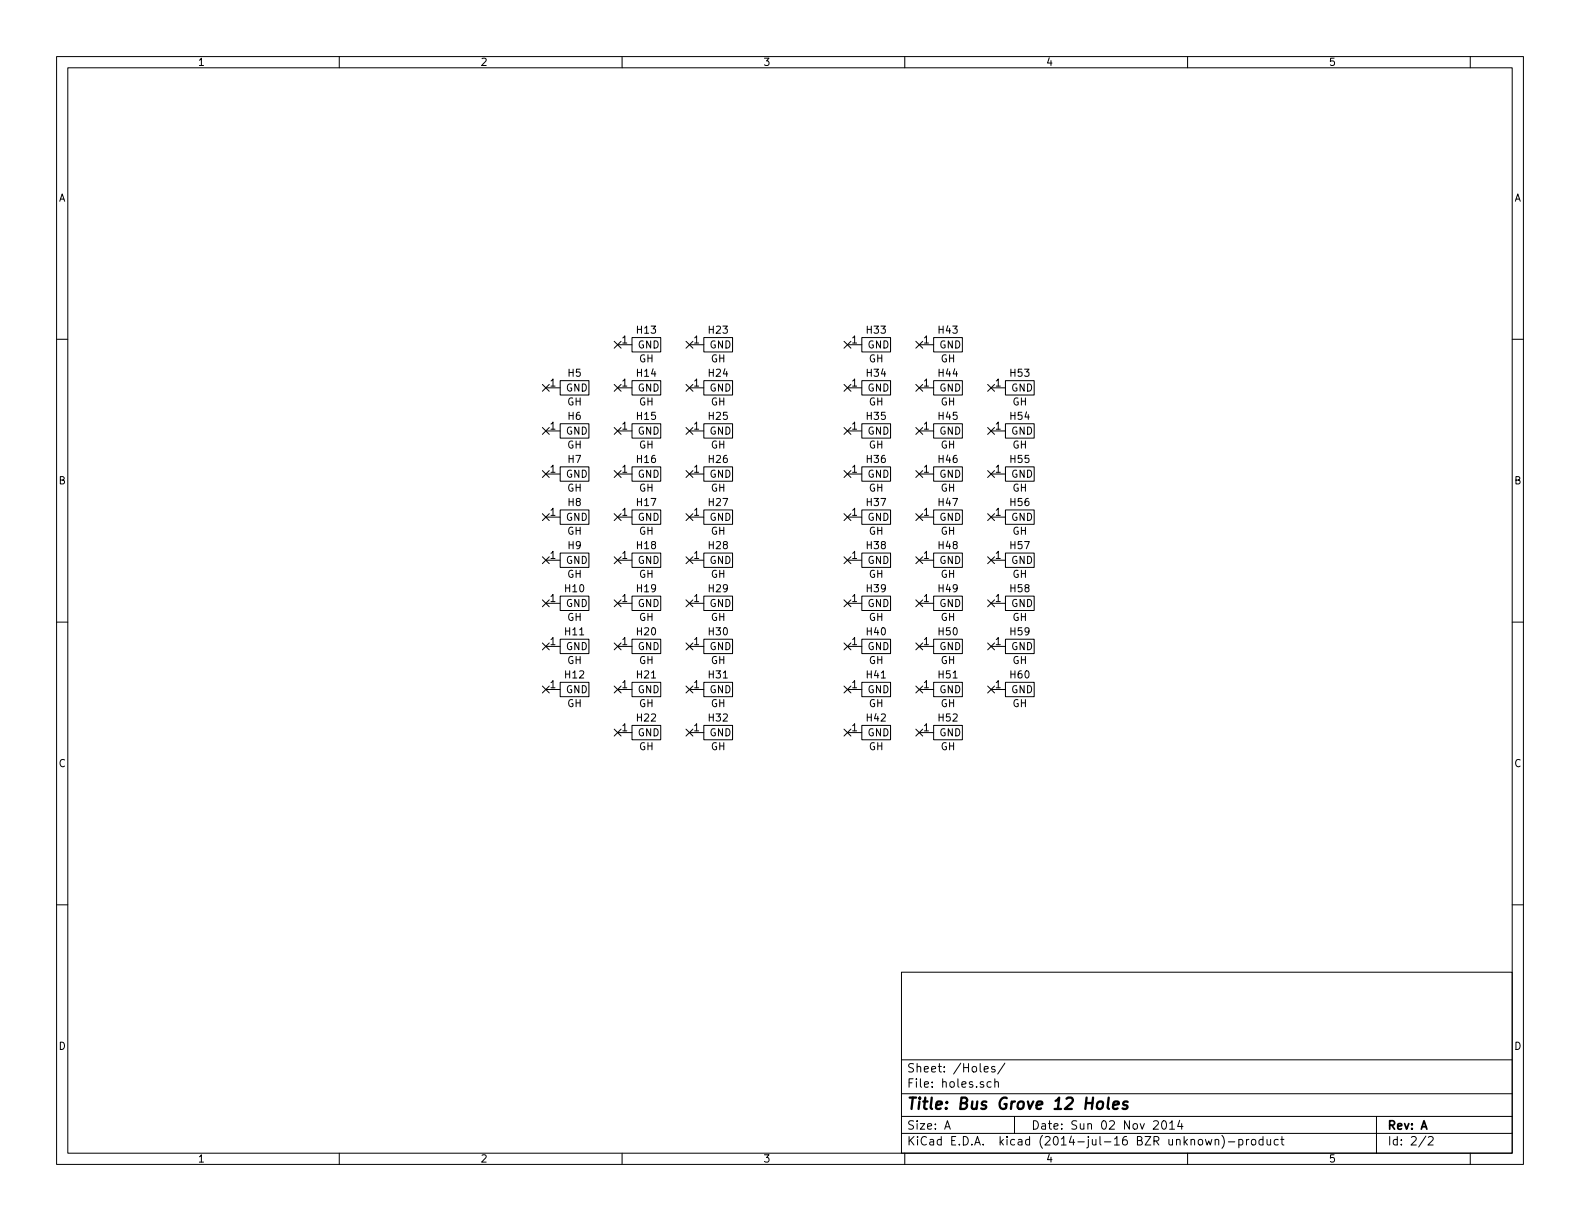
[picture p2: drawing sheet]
<svg xmlns="http://www.w3.org/2000/svg" width="279mm" height="216mm" viewBox="0 0 279 216" stroke-linecap="round" stroke-linejoin="round" font-family="sans-serif">
<g fill="none" stroke="#000" stroke-width=".18">
<path d="M10 10h259.4v195.9h-259.4zM12 12h255.4v191.9h-255.4zM60 10v2M110 10v2M160 10v2M210 10v2M260 10v2M10 60h2M111.8 59.7h5v2.5h-5zM124.5 59.7h5v2.5h-5zM152.4 59.7h5.1v2.5h-5.1zM165.1 59.7h5.1v2.5h-5.1z"/>
<path d="M267.4 60h2M95.9 68l1.2 1.2M95.9 75.6l1.2 1.2M96.5 68.6h2.6M96.5 76.2h2.6M97.1 68l-1.2 1.2M97.1 75.6l-1.2 1.2M99.1 67.3h5v2.6h-5zM99.1 74.9h5v2.6h-5zM108.6 75.6l1.2 1.2M108.6 68l1.2 1.2M108.6 60.4l1.2 1.2"/>
<path d="M109.2 68.6h2.6M109.2 76.2h2.6M109.2 61h2.6M109.8 75.6l-1.2 1.2M109.8 68l-1.2 1.2M109.8 60.4l-1.2 1.2M111.8 67.3h5v2.6h-5zM111.8 74.9h5v2.6h-5zM121.3 60.4l1.2 1.2M121.3 68l1.2 1.2M121.3 75.6l1.2 1.2M121.9 68.6h2.6"/>
<path d="M121.9 76.2h2.6M121.9 61h2.6M122.5 60.4l-1.2 1.2M122.5 68l-1.2 1.2M122.5 75.6l-1.2 1.2M124.5 67.3h5v2.6h-5zM124.5 74.9h5v2.6h-5zM149.3 75.6l1.2 1.2M149.3 68l1.2 1.2M149.3 60.4l1.2 1.2M149.9 68.6h2.5M149.9 76.2h2.5"/>
<path d="M149.9 61h2.5M150.5 60.4l-1.2 1.2M150.5 68l-1.2 1.2M150.5 75.6l-1.2 1.2M152.4 67.3h5.1v2.6h-5.1zM152.4 74.9h5.1v2.6h-5.1zM162 75.6l1.2 1.2M162 68l1.2 1.2M162 60.4l1.2 1.2M162.6 68.6h2.5M162.6 76.2h2.5M162.6 61h2.5"/>
<path d="M163.2 75.6l-1.2 1.2M163.2 68l-1.2 1.2M163.2 60.4l-1.2 1.2M165.1 67.3h5.1v2.6h-5.1zM165.1 74.9h5.1v2.6h-5.1zM174.7 68l1.2 1.2M174.7 75.6l1.2 1.2M175.3 68.6h2.5M175.3 76.2h2.5M175.9 68l-1.2 1.2M175.9 75.6l-1.2 1.2M177.8 67.3h5.1v2.6h-5.1z"/>
<path d="M177.8 74.9h5.1v2.6h-5.1zM95.9 83.2l1.2 1.2M95.9 90.8l1.2 1.2M95.9 98.5l1.2 1.2M96.5 83.8h2.6M96.5 91.4h2.6M96.5 99.1h2.6M97.1 83.2l-1.2 1.2M97.1 90.8l-1.2 1.2M97.1 98.5l-1.2 1.2M99.1 82.6h5v2.5h-5zM99.1 90.2h5v2.5h-5z"/>
<path d="M99.1 97.8h5v2.5h-5zM108.6 98.5l1.2 1.2M108.6 90.8l1.2 1.2M108.6 83.2l1.2 1.2M109.2 83.8h2.6M109.2 91.4h2.6M109.2 99.1h2.6M109.8 98.5l-1.2 1.2M109.8 90.8l-1.2 1.2M109.8 83.2l-1.2 1.2M111.8 82.6h5v2.5h-5zM111.8 90.2h5v2.5h-5z"/>
<path d="M111.8 97.8h5v2.5h-5zM121.3 83.2l1.2 1.2M121.3 90.8l1.2 1.2M121.3 98.5l1.2 1.2M121.9 83.8h2.6M121.9 91.4h2.6M121.9 99.1h2.6M122.5 83.2l-1.2 1.2M122.5 90.8l-1.2 1.2M122.5 98.5l-1.2 1.2M124.5 82.6h5v2.5h-5zM124.5 90.2h5v2.5h-5z"/>
<path d="M124.5 97.8h5v2.5h-5zM149.3 98.5l1.2 1.2M149.3 90.8l1.2 1.2M149.3 83.2l1.2 1.2M149.9 83.8h2.5M149.9 91.4h2.5M149.9 99.1h2.5M150.5 98.5l-1.2 1.2M150.5 90.8l-1.2 1.2M150.5 83.2l-1.2 1.2M152.4 82.6h5.1v2.5h-5.1zM152.4 90.2h5.1v2.5h-5.1z"/>
<path d="M152.4 97.8h5.1v2.5h-5.1zM162 98.5l1.2 1.2M162 90.8l1.2 1.2M162 83.2l1.2 1.2M162.6 83.8h2.5M162.6 91.4h2.5M162.6 99.1h2.5M163.2 98.5l-1.2 1.2M163.2 90.8l-1.2 1.2M163.2 83.2l-1.2 1.2M165.1 82.6h5.1v2.5h-5.1zM165.1 90.2h5.1v2.5h-5.1z"/>
<path d="M165.1 97.8h5.1v2.5h-5.1zM174.7 83.2l1.2 1.2M174.7 90.8l1.2 1.2M174.7 98.5l1.2 1.2M175.3 83.8h2.5M175.3 91.4h2.5M175.3 99.1h2.5M175.9 83.2l-1.2 1.2M175.9 90.8l-1.2 1.2M175.9 98.5l-1.2 1.2M177.8 82.6h5.1v2.5h-5.1zM177.8 90.2h5.1v2.5h-5.1z"/>
<path d="M177.8 97.8h5.1v2.5h-5.1zM10 110h2M95.9 106.1l1.2 1.2M95.9 113.7l1.2 1.2M96.5 106.7h2.6M96.5 114.3h2.6M97.1 106.1l-1.2 1.2M97.1 113.7l-1.2 1.2M99.1 105.4h5v2.6h-5zM99.1 113h5v2.6h-5zM108.6 113.7l1.2 1.2M108.6 106.1l1.2 1.2"/>
<path d="M109.2 106.7h2.6M109.2 114.3h2.6M109.8 113.7l-1.2 1.2M109.8 106.1l-1.2 1.2M111.8 105.4h5v2.6h-5zM111.8 113h5v2.6h-5zM121.3 106.1l1.2 1.2M121.3 113.7l1.2 1.2M121.9 106.7h2.6M121.9 114.3h2.6M122.5 106.1l-1.2 1.2M122.5 113.7l-1.2 1.2"/>
<path d="M124.5 105.4h5v2.6h-5zM124.5 113h5v2.6h-5zM149.3 113.7l1.2 1.2M149.3 106.1l1.2 1.2M149.9 106.7h2.5M149.9 114.3h2.5M150.5 113.7l-1.2 1.2M150.5 106.1l-1.2 1.2M152.4 105.4h5.1v2.6h-5.1zM152.4 113h5.1v2.6h-5.1zM162 113.7l1.2 1.2M162 106.1l1.2 1.2"/>
<path d="M162.6 106.7h2.5M162.6 114.3h2.5M163.2 113.7l-1.2 1.2M163.2 106.1l-1.2 1.2M165.1 105.4h5.1v2.6h-5.1zM165.1 113h5.1v2.6h-5.1zM174.7 106.1l1.2 1.2M174.7 113.7l1.2 1.2M175.3 106.7h2.5M175.3 114.3h2.5M175.9 106.1l-1.2 1.2M175.9 113.7l-1.2 1.2"/>
<path d="M177.8 105.4h5.1v2.6h-5.1zM177.8 113h5.1v2.6h-5.1zM267.4 110h2M95.9 121.3l1.2 1.2M96.5 121.9h2.6M97.1 121.3l-1.2 1.2M99.1 120.7h5v2.5h-5zM108.6 128.9l1.2 1.2M108.6 121.3l1.2 1.2M109.2 121.9h2.6M109.2 129.5h2.6M109.8 128.9l-1.2 1.2"/>
<path d="M109.8 121.3l-1.2 1.2M111.8 120.7h5v2.5h-5zM111.8 128.3h5v2.5h-5zM121.3 121.3l1.2 1.2M121.3 128.9l1.2 1.2M121.9 121.9h2.6M121.9 129.5h2.6M122.5 121.3l-1.2 1.2M122.5 128.9l-1.2 1.2M124.5 120.7h5v2.5h-5zM124.5 128.3h5v2.5h-5zM149.3 128.9l1.2 1.2"/>
<path d="M149.3 121.3l1.2 1.2M149.9 121.9h2.5M149.9 129.5h2.5M150.5 128.9l-1.2 1.2M150.5 121.3l-1.2 1.2M152.4 120.7h5.1v2.5h-5.1zM152.4 128.3h5.1v2.5h-5.1zM162 128.9l1.2 1.2M162 121.3l1.2 1.2M162.6 121.9h2.5M162.6 129.5h2.5M163.2 128.9l-1.2 1.2"/>
<path d="M163.2 121.3l-1.2 1.2M165.1 120.7h5.1v2.5h-5.1zM165.1 128.3h5.1v2.5h-5.1zM174.7 121.3l1.2 1.2M175.3 121.9h2.5M175.9 121.3l-1.2 1.2M177.8 120.7h5.1v2.5h-5.1zM10 160h2M267.4 160h2M159.4 171.9h108v32h-108zM159.4 197.4h108M159.4 193.4h108"/>
<path d="M159.4 187.4h108M167.1 199.7l.4-1.5 .5 1.5M167.2 199.2h.7M174 189.1l.8-.2-.1-.3h-.4l-.3 .2 .1 .7h.6M175.3 191.3h-.5l-.3 .2 .1 .6 .2 .2 .5-.1M175.9 191.4l.2-.1h.4l.1 1M175.9 188.6a.37 .37 0 0 0-.6 .2l.1 .2 .5 .1 .1 .2-.2 .3-.5-.1M175.9 190.8v1.5M177.7 188l-1.3 1.9M179.4 197.4v3M204 198.3l.2-.1h.4l.3 .4-1 1.1h1M205.6 198.2h.2a.81 .81 0 0 1 .6 .6 .81 .81 0 0 1-.3 .8l-.2 .1a.8 .8 0 0 1-.6-.7 .8 .8 0 0 1 .3-.8z"/>
<path d="M206.8 198.6l.5-.4v1.5M206.8 199.7h.9M208.6 198.1l-.3 1.1h.9M209 198.7v1M243.4 197.4v6.5M60 203.9v2M110 203.9v2M159.4 200.4h108M160 203.9v2M210 203.9v2M213.2 201.5l.3 1 .2-.7 .3 .7 .3-1M214.9 201.6l.2-.1h.4v1"/>
<path d="M214.9 201.5v1M216.1 200.8a1.71 1.71 0 0 1 0 2.2M217.2 201.9h1.2M219.1 201.5h.4l.3 .3-.1 .6h-.6M219.1 201.5v1.5M220.4 201.5v1M220.9 201.5l-.5 .3M221.4 201.6l.2-.1 .4 .1 .1 .6-.2 .2-.3 .1-.2-.2zM223.3 201.5h-.4l-.3 .3 .1 .5 .2 .2 .4-.1M223.3 201v1.5M224.1 201.5v.9l.4 .1 .2-.2M224.7 201.5v1"/>
<path d="M226 201.5h-.4l-.3 .3 .1 .5 .2 .2 .4-.1M226.5 201.5h.6M226.7 201v1.3l.4 .2M252.1 200.9l-1.2 1.9M252.6 201.1l.2-.1h.4l.2 .4-.9 1.1h.9M260 203.9v2"/>
</g>
<path d="M196.1 194.1l-.2 1.7 .2 .3M196.8 195.4l1-.2v-.4h-.6l-.3 .2v1l.2 .1 .5-.1M199.4 194.8h-.5l-.3 .3 .3 .3 .4 .1 .1 .3-.1 .2-.2 .1-.6-.1" fill="none" stroke="#000" stroke-width=".41"/>
<text font-size="2.8" x="160.4" y="196.2">Title: Bus Grove 12 Holes</text>
<g font-size="2.1">
<text x="160.4" y="189.6">Sheet: /Holes/</text>
<text x="160.4" y="192.3">File: holes.sch</text>
<text x="160.4" y="202.5">KiCad E.D.A. kicad (2014-jul-16 BZR unknown)-product</text>
<text x="160.4" y="199.7">Size: A</text>
<text x="182.4" y="199.7">Date: Sun 02 Nov 2014</text>
<text x="245.4" y="199.7">Rev: A</text>
<text x="245.4" y="202.5">Id: 2/2</text>
</g>
<g font-size="1.8">
<text x="35" y="11.6">1</text>
<text x="85" y="11.6">2</text>
<text x="135" y="11.6">3</text>
<text x="185" y="11.6">4</text>
<text x="235" y="11.6">5</text>
<text x="10.4" y="35.6">A</text>
<text x="267.8" y="35.6">A</text>
<text x="112.7" y="59">H13</text>
<text x="125.4" y="59">H23</text>
<text x="153.3" y="59">H33</text>
<text x="166" y="59">H43</text>
<text x="110" y="60.7">1</text>
<text x="112.8" y="61.6">GND</text>
<text x="113" y="64.1">GH</text>
<text x="122.7" y="60.7">1</text>
<text x="125.5" y="61.6">GND</text>
<text x="125.7" y="64.1">GH</text>
<text x="150.6" y="60.7">1</text>
<text x="153.4" y="61.6">GND</text>
<text x="153.6" y="64.1">GH</text>
<text x="163.3" y="60.7">1</text>
<text x="166.1" y="61.6">GND</text>
<text x="166.3" y="64.1">GH</text>
<text x="97.3" y="68.3">1</text>
<text x="100.1" y="69.2">GND</text>
<text x="100.3" y="71.7">GH</text>
<text x="100.5" y="66.6">H5</text>
<text x="110" y="68.3">1</text>
<text x="112.7" y="66.6">H14</text>
<text x="112.8" y="69.2">GND</text>
<text x="113" y="71.7">GH</text>
<text x="122.7" y="68.3">1</text>
<text x="125.4" y="66.6">H24</text>
<text x="125.5" y="69.2">GND</text>
<text x="125.7" y="71.7">GH</text>
<text x="150.6" y="68.3">1</text>
<text x="153.3" y="66.6">H34</text>
<text x="153.4" y="69.2">GND</text>
<text x="153.6" y="71.7">GH</text>
<text x="163.3" y="68.3">1</text>
<text x="166" y="66.6">H44</text>
<text x="166.1" y="69.2">GND</text>
<text x="166.3" y="71.7">GH</text>
<text x="176" y="68.3">1</text>
<text x="178.7" y="66.6">H53</text>
<text x="178.8" y="69.2">GND</text>
<text x="179" y="71.7">GH</text>
<text x="97.3" y="75.9">1</text>
<text x="100.1" y="76.8">GND</text>
<text x="100.5" y="74.2">H6</text>
<text x="110" y="75.9">1</text>
<text x="112.7" y="74.2">H15</text>
<text x="112.8" y="76.8">GND</text>
<text x="122.7" y="75.9">1</text>
<text x="125.4" y="74.2">H25</text>
<text x="125.5" y="76.8">GND</text>
<text x="150.6" y="75.9">1</text>
<text x="153.3" y="74.2">H35</text>
<text x="153.4" y="76.8">GND</text>
<text x="163.3" y="75.9">1</text>
<text x="166" y="74.2">H45</text>
<text x="166.1" y="76.8">GND</text>
<text x="176" y="75.9">1</text>
<text x="178.7" y="74.2">H54</text>
<text x="178.8" y="76.8">GND</text>
<text x="97.3" y="83.6">1</text>
<text x="100.3" y="79.3">GH</text>
<text x="100.5" y="81.8">H7</text>
<text x="110" y="83.6">1</text>
<text x="112.7" y="81.8">H16</text>
<text x="113" y="79.3">GH</text>
<text x="122.7" y="83.6">1</text>
<text x="125.4" y="81.8">H26</text>
<text x="125.7" y="79.3">GH</text>
<text x="150.6" y="83.6">1</text>
<text x="153.3" y="81.8">H36</text>
<text x="153.6" y="79.3">GH</text>
<text x="163.3" y="83.6">1</text>
<text x="166" y="81.8">H46</text>
<text x="166.3" y="79.3">GH</text>
<text x="176" y="83.6">1</text>
<text x="178.7" y="81.8">H55</text>
<text x="179" y="79.3">GH</text>
<text x="10.4" y="85.6">B</text>
<text x="100.1" y="84.5">GND</text>
<text x="100.3" y="86.9">GH</text>
<text x="100.5" y="89.5">H8</text>
<text x="112.7" y="89.5">H17</text>
<text x="112.8" y="84.5">GND</text>
<text x="113" y="86.9">GH</text>
<text x="125.4" y="89.5">H27</text>
<text x="125.5" y="84.5">GND</text>
<text x="125.7" y="86.9">GH</text>
<text x="153.3" y="89.5">H37</text>
<text x="153.4" y="84.5">GND</text>
<text x="153.6" y="86.9">GH</text>
<text x="166" y="89.5">H47</text>
<text x="166.1" y="84.5">GND</text>
<text x="166.3" y="86.9">GH</text>
<text x="178.7" y="89.5">H56</text>
<text x="178.8" y="84.5">GND</text>
<text x="179" y="86.9">GH</text>
<text x="267.8" y="85.6">B</text>
<text x="97.3" y="91.2">1</text>
<text x="100.1" y="92.1">GND</text>
<text x="100.3" y="94.5">GH</text>
<text x="110" y="91.2">1</text>
<text x="112.8" y="92.1">GND</text>
<text x="113" y="94.5">GH</text>
<text x="122.7" y="91.2">1</text>
<text x="125.5" y="92.1">GND</text>
<text x="125.7" y="94.5">GH</text>
<text x="150.6" y="91.2">1</text>
<text x="153.4" y="92.1">GND</text>
<text x="153.6" y="94.5">GH</text>
<text x="163.3" y="91.2">1</text>
<text x="166.1" y="92.1">GND</text>
<text x="166.3" y="94.5">GH</text>
<text x="176" y="91.2">1</text>
<text x="178.8" y="92.1">GND</text>
<text x="179" y="94.5">GH</text>
<text x="97.3" y="98.8">1</text>
<text x="100.1" y="99.7">GND</text>
<text x="100.5" y="97.1">H9</text>
<text x="110" y="98.8">1</text>
<text x="112.7" y="97.1">H18</text>
<text x="112.8" y="99.7">GND</text>
<text x="122.7" y="98.8">1</text>
<text x="125.4" y="97.1">H28</text>
<text x="125.5" y="99.7">GND</text>
<text x="150.6" y="98.8">1</text>
<text x="153.3" y="97.1">H38</text>
<text x="153.4" y="99.7">GND</text>
<text x="163.3" y="98.8">1</text>
<text x="166" y="97.1">H48</text>
<text x="166.1" y="99.7">GND</text>
<text x="176" y="98.8">1</text>
<text x="178.7" y="97.1">H57</text>
<text x="178.8" y="99.7">GND</text>
<text x="97.3" y="106.4">1</text>
<text x="100" y="104.7">H10</text>
<text x="100.1" y="107.3">GND</text>
<text x="100.3" y="102.2">GH</text>
<text x="110" y="106.4">1</text>
<text x="112.7" y="104.7">H19</text>
<text x="112.8" y="107.3">GND</text>
<text x="113" y="102.2">GH</text>
<text x="122.7" y="106.4">1</text>
<text x="125.4" y="104.7">H29</text>
<text x="125.5" y="107.3">GND</text>
<text x="125.7" y="102.2">GH</text>
<text x="150.6" y="106.4">1</text>
<text x="153.3" y="104.7">H39</text>
<text x="153.4" y="107.3">GND</text>
<text x="153.6" y="102.2">GH</text>
<text x="163.3" y="106.4">1</text>
<text x="166" y="104.7">H49</text>
<text x="166.1" y="107.3">GND</text>
<text x="166.3" y="102.2">GH</text>
<text x="176" y="106.4">1</text>
<text x="178.7" y="104.7">H58</text>
<text x="178.8" y="107.3">GND</text>
<text x="179" y="102.2">GH</text>
<text x="100" y="112.3">H11</text>
<text x="100.3" y="109.8">GH</text>
<text x="112.7" y="112.3">H20</text>
<text x="113" y="109.8">GH</text>
<text x="125.4" y="112.3">H30</text>
<text x="125.7" y="109.8">GH</text>
<text x="153.3" y="112.3">H40</text>
<text x="153.6" y="109.8">GH</text>
<text x="166" y="112.3">H50</text>
<text x="166.3" y="109.8">GH</text>
<text x="178.7" y="112.3">H59</text>
<text x="179" y="109.8">GH</text>
<text x="97.3" y="114">1</text>
<text x="100" y="119.9">H12</text>
<text x="100.1" y="114.9">GND</text>
<text x="100.3" y="117.4">GH</text>
<text x="110" y="114">1</text>
<text x="112.7" y="119.9">H21</text>
<text x="112.8" y="114.9">GND</text>
<text x="113" y="117.4">GH</text>
<text x="122.7" y="114">1</text>
<text x="125.4" y="119.9">H31</text>
<text x="125.5" y="114.9">GND</text>
<text x="125.7" y="117.4">GH</text>
<text x="150.6" y="114">1</text>
<text x="153.3" y="119.9">H41</text>
<text x="153.4" y="114.9">GND</text>
<text x="153.6" y="117.4">GH</text>
<text x="163.3" y="114">1</text>
<text x="166" y="119.9">H51</text>
<text x="166.1" y="114.9">GND</text>
<text x="166.3" y="117.4">GH</text>
<text x="176" y="114">1</text>
<text x="178.7" y="119.9">H60</text>
<text x="178.8" y="114.9">GND</text>
<text x="179" y="117.4">GH</text>
<text x="97.3" y="121.7">1</text>
<text x="100.1" y="122.6">GND</text>
<text x="100.3" y="125">GH</text>
<text x="110" y="121.7">1</text>
<text x="112.8" y="122.6">GND</text>
<text x="113" y="125">GH</text>
<text x="122.7" y="121.7">1</text>
<text x="125.5" y="122.6">GND</text>
<text x="125.7" y="125">GH</text>
<text x="150.6" y="121.7">1</text>
<text x="153.4" y="122.6">GND</text>
<text x="153.6" y="125">GH</text>
<text x="163.3" y="121.7">1</text>
<text x="166.1" y="122.6">GND</text>
<text x="166.3" y="125">GH</text>
<text x="176" y="121.7">1</text>
<text x="178.8" y="122.6">GND</text>
<text x="179" y="125">GH</text>
<text x="110" y="129.3">1</text>
<text x="112.7" y="127.6">H22</text>
<text x="112.8" y="130.2">GND</text>
<text x="122.7" y="129.3">1</text>
<text x="125.4" y="127.6">H32</text>
<text x="125.5" y="130.2">GND</text>
<text x="150.6" y="129.3">1</text>
<text x="153.3" y="127.6">H42</text>
<text x="153.4" y="130.2">GND</text>
<text x="163.3" y="129.3">1</text>
<text x="166" y="127.6">H52</text>
<text x="166.1" y="130.2">GND</text>
<text x="10.4" y="135.6">C</text>
<text x="113" y="132.6">GH</text>
<text x="125.7" y="132.6">GH</text>
<text x="153.6" y="132.6">GH</text>
<text x="166.3" y="132.6">GH</text>
<text x="267.8" y="135.6">C</text>
<text x="10.4" y="185.6">D</text>
<text x="267.8" y="185.6">D</text>
<text x="35" y="205.5">1</text>
<text x="85" y="205.5">2</text>
<text x="135" y="205.5">3</text>
<text x="185" y="205.5">4</text>
<text x="235" y="205.5">5</text>
</g>
</svg>
